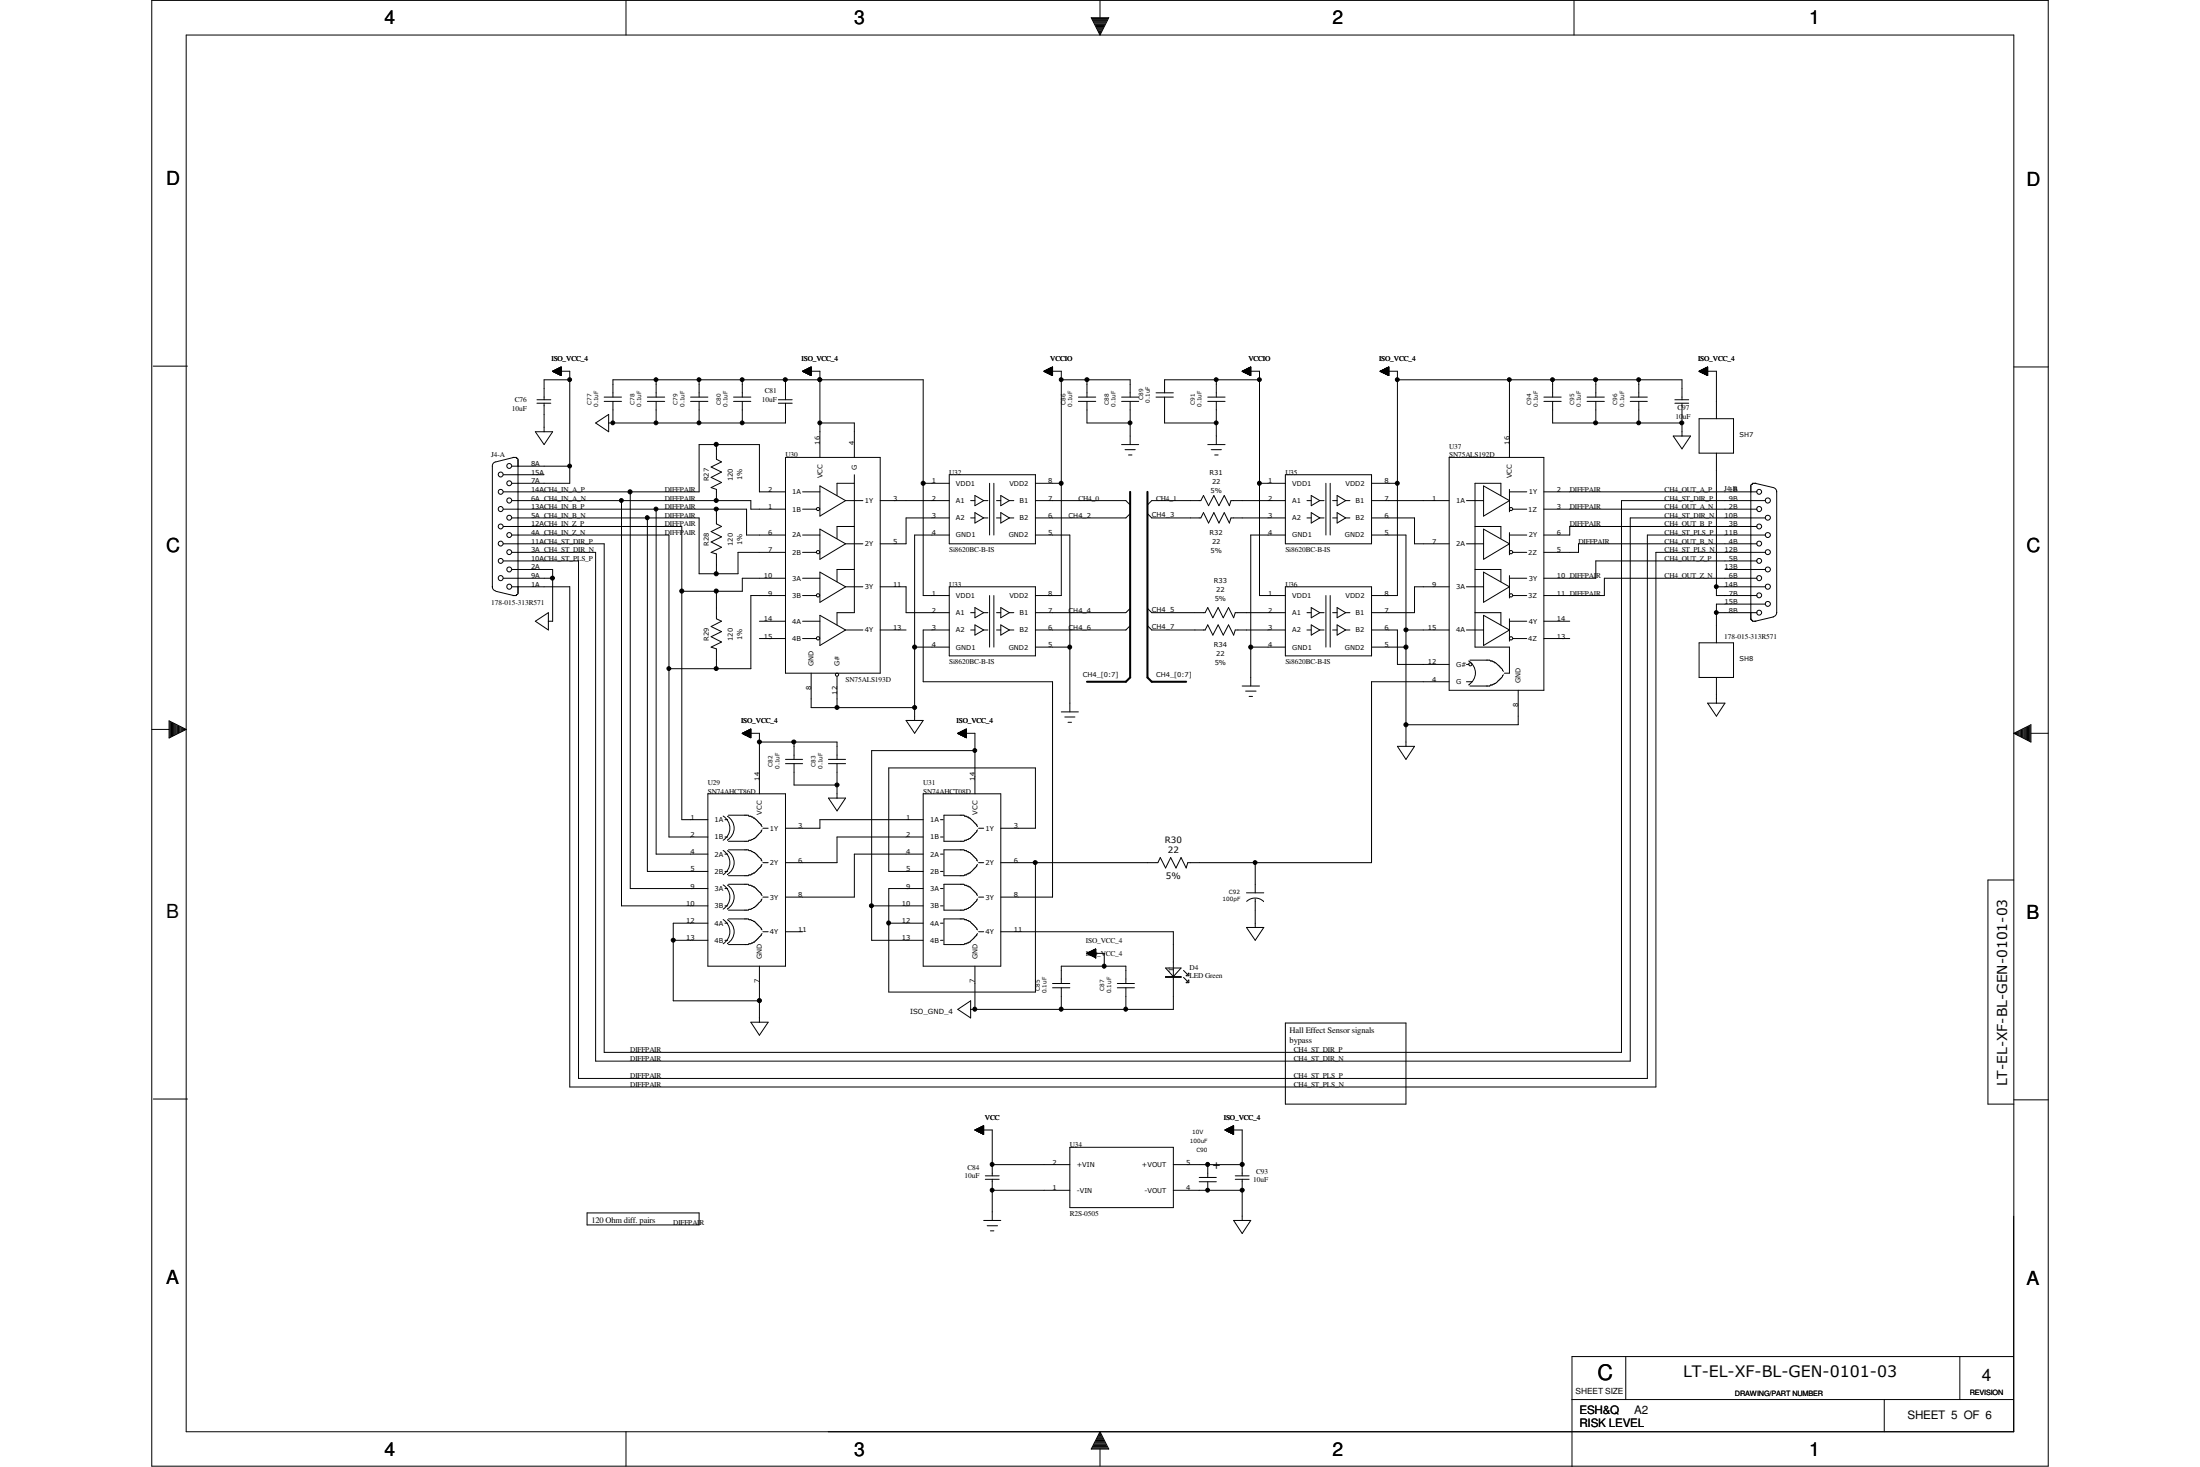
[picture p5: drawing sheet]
<svg xmlns="http://www.w3.org/2000/svg" width="457mm" height="305mm" viewBox="0 0 457 305" stroke-linecap="round" stroke-linejoin="round" font-family="sans-serif">
<g fill="none" stroke="#000" stroke-width=".21">
<path d="M31.5 .1h394.2v304.5h-394.2zM38.7 7.3h379.8v290.2h-379.8zM130.1 .1v7.2M226.8 3.7h3.6l-1.8 3.6zM227 3.9h3.2M227 4h3.1M227.2 4.2h2.8M227.2 4.4h2.7M227.4 4.6h2.4M227.4 4.7h2.3M227.5 5h2.2M227.6 5.1h2"/>
<path d="M227.7 5.3h1.8M227.8 5.5h1.6M227.9 5.7h1.4M228 5.8h1.2M228 6h1.2M228.1 6.2h.9M228.3 6.4h.6M228.3 6.6h.6M228.4 6.7h.4M228.5 6.9h.2M228.6 .1v3.6M228.6 6.9v.3"/>
<path d="M327.1 .1v7.2M31.8 76.1h7.1M114.9 77.1h3.5v23.3h-12M114.9 77.1l1.7 .9M114.9 77.1l1.7-.9v1.8M114.9 77.2h1.7M114.9 77.1v.1M114.9 77v.2M115 77h1.6M115 77v.3M115.1 77v.3h1.5M115.1 77h1.5"/>
<path d="M115.1 77v.3M115.2 77.3h1.4M115.2 76.9v.4M115.3 76.9h1.3M115.3 76.9l.1 .5h1.2M115.4 76.9h1.2M115.4 76.8v.7M115.5 77.5h1.1M115.6 77.6h1M115.6 76.8v.7M115.7 76.7v.9M115.7 76.7h.9"/>
<path d="M115.8 76.6v1h.8M116 76.5v1.2h.6M116.2 76.5v1.3M116.2 76.4v1.5h.4M116.3 76.4h.3M116.3 76.4v1.5M116.4 76.4v1.5h.2M116.4 76.4h.2M116.5 76.3v1.6M116.6 76.2v1.8M116.6 76.3v1.7M116.6 76.5h-.5v1.3h.5"/>
<path d="M116.6 76.8h-1.1v.7M116.6 76.6h-.7v1.1M116.6 76.5h-.6v1.3M118.4 78.9h-5.3v4.2M136.4 78.9v3.6M145.3 78.9v3.6M154.3 78.9v3.6M163.2 78.9v4.2M166.8 77.1h3.6v17.9M166.8 77.1l1.8-.9v1.8M166.8 77.1l1.8 .9M166.8 77.2h1.8"/>
<path d="M166.8 77.1v.1M167 77v.3M167 77.3h1.6M167.1 77h1.5M167.1 77v.3M167.2 76.9v.4h1.4M167.2 76.9h1.4M167.3 76.9v.5M167.3 77.4h1.3M167.4 76.8v.7h1.2M167.5 76.8h1.1M167.6 76.8v.7"/>
<path d="M167.6 76.7v.9h1M167.8 76.6v1h.8M167.8 76.6h.8M167.9 76.6v1.1M168 76.5v1.3M168.1 76.5v1.3M168.2 76.4v1.5h.4M168.2 76.4h.4M168.2 76.4v1.5M168.3 76.4v1.5h.3M168.4 76.4h.2M168.4 76.3v1.6"/>
<path d="M168.6 76.3v1.7M168.6 76.5h-.5v1.3h.5M168.6 76.5h-.7v1.2h.7M168.6 77h-1.7v.2M168.6 76.9h-1.3v.5M168.6 76.7h-.9v.9M170.4 78.9h.1M217 77.1h3.6v46.6h-5.4M217 77.1l1.7 .9M217 77.1l1.7-.9v1.8M217 77.2h1.7M217 77.1v.1"/>
<path d="M217.1 77v.3M217.2 77.3h1.5M217.2 77v.3M217.3 77h1.4M217.3 77v.3M217.3 76.9v.4h1.4M217.4 76.9h1.3M217.4 76.9v.5M217.5 77.4h1.2M217.6 77.5h1.1M217.6 76.8v.7M217.7 76.8h1"/>
<path d="M217.8 76.7v.9h.9M217.8 76.7h.9M217.8 76.7v.9M217.9 77.6h.8M218.1 76.5v1.2h.6M218.1 76.5h.6M218.1 76.5v1.3M218.3 76.5v1.3M218.4 76.4v1.5h.3M218.4 76.4h.3M218.4 76.4v1.5M218.5 76.4v1.5h.2"/>
<path d="M218.5 76.4h.2M218.6 76.3v1.6M218.7 76.3v1.7M218.7 76.5h-.5v1.3h.5M218.7 77h-1.6v.2M218.7 76.9h-1.2v.5M218.7 76.6h-.7v1.1M220.6 78.9h14.3v3.6M225.9 78.9v3.6M252.8 78.9v3.6M258.1 77.1h3.6v46.6h5.4M258.1 77.1l1.8-.9v1.8"/>
<path d="M258.1 77.1l1.8 .9M258.2 77.1v.1M258.2 77.2h1.7M258.4 77.3h1.5M258.4 77v.3M258.5 77v.3M258.5 76.9v.4h1.4M258.6 76.9h1.3M258.6 76.9v.5M258.7 76.9v.5h1.2M258.7 76.9h1.2M258.8 77.5h1.1"/>
<path d="M258.8 76.8v.7M258.9 76.8h1M258.9 76.8v.7M259 77.6h.9M259 76.7v.9M259.1 76.6v1h.8M259.2 76.6h.7M259.2 76.6v1.1M259.3 76.5v1.3M259.4 76.5v1.3h.5M259.5 76.5h.4M259.5 76.5v1.3"/>
<path d="M259.6 76.4v1.5M259.7 76.4v1.5h.2M259.8 76.4h.1M259.8 76.3v1.6M259.8 76.3l.1 1.7M259.9 76.3h.1M259.9 76.4h-.4v1.5h.4M259.9 76.5h-.6v1.2h.6M259.9 77h-1.6v.2M259.9 77h-1.5v.3M259.9 76.7h-.9v.9M261.7 78.9h-19.7v2.7"/>
<path d="M286.8 77.1h3.6v46.6h-5.4M286.8 77.1l1.8 .9M286.8 77.1l1.8-.9v1.8M286.9 77.1v.1M286.9 77.2h1.7M286.9 77v.2M287.1 77v.3h1.5M287.1 77h1.5M287.1 77v.3M287.2 77.3h1.4M287.3 77.4h1.3M287.3 76.9v.5"/>
<path d="M287.4 76.9v.5M287.4 76.9h1.2M287.4 76.8l.1 .7h1.1M287.5 76.8h1.1M287.6 76.8v.7M287.6 77.6h1M287.7 76.7v.9M287.8 76.6v1h.8M287.8 76.6h.8M287.9 76.6v1.1M288 76.5v1.3M288.1 76.5v1.3h.5"/>
<path d="M288.2 76.4v1.5h.4M288.2 76.4h.4M288.3 76.4v1.5M288.5 76.3v1.6M288.5 76.3v1.7h.1M288.5 76.3h.1M288.6 76.4h-.2v1.5h.2M288.6 76.5h-.6v1.2h.6M288.6 77h-1.6v.3M288.6 76.9h-1.4v.4M288.6 76.7h-.9v.9M288.6 76.5h-.5v1.3"/>
<path d="M290.4 78.9h59.1v4.2M313.7 78.9v16.1M322.7 78.9v3.6M331.6 78.9v3.6M340.6 78.9v3.6M353.1 77.1h3.6v9.9M353.1 77.1l1.8 .9M353.1 77.1l1.8-.9v1.8M353.1 77.1v.1M353.2 77.2h1.7M353.2 77v.2M353.3 77.3h1.6"/>
<path d="M353.4 77v.3M353.4 77h1.5M353.5 76.9v.4h1.4M353.5 76.9h1.4M353.6 76.9v.5M353.6 77.4h1.3M353.7 76.9v.5M353.7 76.9h1.2M353.7 76.8v.7h1.2M353.8 76.8h1.1M353.9 76.8v.7M353.9 76.7v.9h1"/>
<path d="M354.1 76.6v1h.8M354.1 76.6h.8M354.2 76.6v1.1M354.3 76.5v1.3M354.4 76.5v1.3h.5M354.5 76.4v1.5h.4M354.5 76.4h.4M354.6 76.4v1.5M354.7 76.4h.2M354.7 76.3v1.6h.2M354.8 76.3l.1 1.7M354.8 76.3h.1"/>
<path d="M354.9 76.5h-.7v1.2h.7M354.9 77h-1.6v.3M354.9 76.7h-.9v.9M354.9 76.5h-.5v1.3M418.5 76.2h7.2M104.6 98.6h8.5M106.4 96.9h12M106.6 95h.7v.2l.4 .2v28l-.4 .1v.2h-.7M106.8 95l-3.8 1a.83 .83 0 0 0-.7 .9v25a.83 .83 0 0 0 .7 .9M111.3 89.7h3.6l-1.8 2.7zM111.6 83.1h2.9M111.6 83.8h2.9"/>
<path d="M113.1 83.8v5.9M123.8 87.9l2.7-1.8v3.6zM125.6 83.4h3.6M125.6 82.5h3.6M127.4 87.9h.1M127.4 82.5v-3.6h64.5v44.8h5.4M127.4 83.4v4.5M134.5 83.4h3.6M134.5 82.5h3.6M136.4 83.4v4.5M143.5 83.4h3.6M143.5 82.5h3.6"/>
<path d="M145.3 83.4v4.5M148.9 92.4v3l1 .6-2.1 1 2.1 1.1-2.1 1.1 2.1 1-2.1 1.1 1.1 .4v2.3M152.4 83.4h3.6M152.4 82.5h3.6M154.3 83.4v4.5M161.8 83.1h2.8M161.8 83.8h2.8M163.2 95h19.7v44.9h-19.7zM163.2 83.8v4.1h-36.7M170.4 87.9h7.1v7.1M177.5 98.6v28.7h-3.6v2.5M197.3 98.6h17.9v14.4h-17.9z"/>
<path d="M224.1 83.4h3.6M224.1 82.5h3.6M225.9 83.4v4.5h9M233.1 83.4h3.5M233.1 82.5h3.5M233.1 92.4h3.5M233.8 93.4h2.1M234.5 94.5h.7M234.9 83.4v9M240.2 82.5h3.6M240.2 81.6h3.6M242 82.5v5.4h10.8"/>
<path d="M251 83.4h3.6M251 82.5h3.6M251 92.4h3.6M251.7 93.4h2.1M252.4 94.5h.8M252.8 83.4v9M267.1 98.6h17.9v14.4h-17.9zM301.2 95h19.6v48.4h-19.6zM320.8 83.4h3.6M320.8 82.5h3.6M322.7 83.4v4.5h26.8M329.8 83.4h3.6"/>
<path d="M329.8 82.5h3.6M331.6 83.4v4.5M338.8 83.4h3.5M338.8 82.5h3.5M340.6 83.4v4.5M347.7 90.6h3.6l-1.8 2.7zM348.1 83.1h2.8M348.1 83.8h2.8M349.5 83.8v6.8M353.1 87h7.2v7.1h-7.2zM356.7 94.1v29.6h8.4M104.6 102.2h40.7v-9.8h12.5v9.8h5.4"/>
<path d="M104.6 105.8h50.6v5.4h8M104.6 109.4h37.1v60.9h5.4M106.4 107.6h38.9v11.6h8.1v-4.4h9.8M106.4 118.3h8.5v10.8h-.9M106.4 111.2h32.6v62.7h8.1M106.4 104h49.6v1.8h7.2M129.2 104v84.2h17.9M131 102.2v82.4h16.1M134.5 107.6v73.5h12.6M136.4 105.8v71.7h10.7M148.9 104h.1M148.9 105.8v3l1 .6-2.1 1 2.1 1.1-2.1 1.1 2.1 1.1-2.1 1.1 1.1 .3v4.1"/>
<path d="M166.8 114.8h2.9M166.8 111.2h3.6M166.8 105.8h2.9M166.8 102.2h3.6M170.4 101l5.3 3-5.3 3.2zM170.4 109.9l5.3 3.1-5.3 3.2zM170.4 118.9l5.3 3-5.3 3.2zM175.7 113h3.6M175.7 104h3.6M177.5 118.3h-3.6v2.6M177.5 109.4h-3.6v2.5M177.5 100.4h-3.6v2.6"/>
<path d="M182.9 104h14.4M191.9 100.4h5.4M197.3 107.6h-9v5.4h-5.4M197.3 111.2h-7.2v38.5M201.7 107.6h.9M201.7 104h.9M202.6 103l1.8 1-1.8 1.1zM202.6 106.5l1.8 1.1-1.8 1.1zM204.4 107.6h.9M204.4 104h.9M205.7 100.4v10.8M206.5 100.4v10.8"/>
<path d="M207.1 107.6h.9M207.1 104h.9M208 103l1.8 1-1.8 1.1zM208 106.5l1.8 1.1-1.8 1.1zM209.8 107.6h.9M209.8 104h.9M215.2 111.2h7.1v36.7M215.2 104h18.8l.9 .9M215.2 100.4h5.4M234.9 106.7l-.9 .9h-18.8M238.5 106.7l.9 .9h10.2l.5-1.1 1.1 2.2 1.1-2.2 1 2.2 1.1-2.2 1.1 2.2 .3-1.1h11.3M261.7 100.4h5.4"/>
<path d="M267.1 111.2h-7.2v31.3M267.1 104h-11.3l-.3 1.1-1.1-2.1-1.1 2.1-1-2.1-1.1 2.1-1.1-2.1-.5 1h-10.2l-.9 .9M271.6 107.6h.9M271.6 104h.9M272.5 103l1.8 1-1.8 1.1zM272.5 106.5l1.8 1.1-1.8 1.1zM274.3 107.6h.9M274.3 104h.9M275.5 100.4v10.8M276.4 100.4v10.8M276.9 107.6h1M276.9 104h1"/>
<path d="M277.9 103l1.8 1-1.8 1.1zM277.9 106.5l1.8 1.1-1.8 1.1zM279.7 107.6h.8M279.7 104h.8M285 111.2h7.2v43.9M285 107.6h9v5.4h7.2M285 104h16.2M285 100.4h5.4M304.8 113h3.5M304.8 104h3.5M306.5 118.3h5.4v2.6M306.5 109.4h5.4v2.5"/>
<path d="M308.3 101l5.4 3-5.4 3.2zM308.3 109.9l5.4 3.1-5.4 3.2zM308.3 118.9l5.4 3-5.4 3.2zM311.9 103v-2.6h-5.4v34.1h7.2v5.4h-1.1M313.7 111.2h3.6M313.7 102.2h3.6M313.7 101.7v4.6M313.7 110.7v4.6M313.7 119.6v4.6M314.4 114.8h2.9M314.4 105.8h2.9M320.8 105.8h44.3"/>
<path d="M320.8 102.2h44.3M358.5 118.3h8.4M364.7 100.4l3.8 .9a.82 .82 0 0 1 .7 .9M364.9 100.4h-.7v.2l-.3 .2v27.9l.3 .2v.2h.7M365.1 116.5h-33.5v3.6h-10.8M365.1 113h-37.1v1.8h-7.2M365.1 109.4h-38.9v1.8h-5.4M366.9 114.8h-22.8v111h-225.7v-103.9h-12M366.9 111.2h-24.6v112.9h-222.1v-107.6h-15.6M366.9 107.6h-28.1v112.9h-215v-105.7h-17.4M366.9 104h-29.9v114.7h-211.4v-105.7h-21M369.2 102.2v25.1"/>
<path d="M103 122.9l3.8 .8M104.6 120.1h10.3M111.3 129.1l2.7-1.8v3.6zM148.9 122.9v5.7l1 .5-2.1 1.1 2.1 1-2.1 1.1 2.1 1.1-2.1 1.1 1.1 .3v4.1M157.8 129.1h5.4M157.8 132.7h5.4M163.2 120.1h-8.9v2.8h-12.6M163.2 123.7h-7.2v15.2h-17M166.8 120.1h3.6M166.8 123.7h2.9M166.8 129.1h3.6M166.8 132.7h2.9"/>
<path d="M168.6 139.9v7.1h21.5M170.4 127.8l5.3 3.1-5.3 3.2zM175.7 121.9h3.6M175.7 130.9h3.6M182.9 121.9h5.4v5.4h9M182.9 130.9h5.4M190.1 134.5h7.2M197.3 121.9h17.9v14.4h-17.9zM197.3 130.9h-5.4v10.7h26.8v44.8h-10.7M201.7 127.3h.9M201.7 130.9h.9M202.6 126.2l1.8 1.1-1.8 1.1z"/>
<path d="M202.6 129.8l1.8 1.1-1.8 1.1zM204.4 127.3h.9M204.4 130.9h.9M205.7 123.7v10.8M206.5 123.7v10.8M207.1 127.3h.9M207.1 130.9h.9M208 126.2l1.8 1.1-1.8 1.1zM208 129.8l1.8 1.1-1.8 1.1zM209.8 127.3h.9M209.8 130.9h.9M215.2 134.5h7.1"/>
<path d="M234.9 126.4l-.9 .9h-18.8M234.9 130l-.9 .9h-18.8M238.5 126.4l.9 .9h11l.6-1.1 1.1 2.2 1.1-2.2 1 2.2 1.1-2.2 1.1 2.2 .3-1.1h10.4M238.5 130l.9 .9h11l.6-1.1 1.1 2.2 1.1-2.2 1 2.2 1.1-2.2 1.1 2.2 .3-1.1h10.4M259.9 134.5h7.2M267.1 121.9h17.9v14.4h-17.9zM271.6 127.3h.9M271.6 130.9h.9M272.5 126.2l1.8 1.1-1.8 1.1zM272.5 129.8l1.8 1.1-1.8 1.1zM274.3 127.3h.9M274.3 130.9h.9"/>
<path d="M275.5 123.7v10.8M276.4 123.7v10.8M276.9 127.3h1M276.9 130.9h1M277.9 126.2l1.8 1.1-1.8 1.1zM277.9 129.8l1.8 1.1-1.8 1.1zM279.7 127.3h.8M279.7 130.9h.8M285 130.9h5.4v7.1h10.8M285 134.5h7.2M292.2 130.9h9M301.2 121.9h-7.2v5.4h-9"/>
<path d="M304.8 121.9h3.5M304.8 130.9h3.5M304.8 138h.5M305.2 137.3a2.89 2.89 0 0 1 0 5h.1M305.5 137.2h4.1l1.2 .5 1.5 1.4 .2 .4M306.5 127.3h5.4v2.5M308.3 127.8l5.4 3.1-5.4 3.2zM313.7 120.1h3.6M313.7 129.1h3.6M313.7 128.6v4.6M314.4 123.7h2.9M314.4 132.7h2.9"/>
<path d="M320.8 129.1h5.4M320.8 132.7h5.4M353.1 133.6h7.2v7.2h-7.2zM356.7 121.9h10.2M356.7 127.3h8.4M365.1 120.1h-31.7v3.6h-12.6M366.9 125.5h-10.2v8.1M369.2 127.3a1 1 0 0 1-.7 .9l-3.8 .9M31.5 151.6h3.6M35.1 149.8l3.6 1.8-3.6 1.7zM35.3 149.9v3.3M35.5 150.1v3"/>
<path d="M35.6 150.1v2.9M35.9 150.2v2.7M36 150.3v2.5M36.2 150.4v2.3M36.4 150.5v2.1M36.5 150.6v2M36.7 150.7v1.7M36.9 150.8v1.6M37.1 150.8v1.5M37.3 151v1.2M37.4 151v1.1M37.6 151.1v.9"/>
<path d="M37.8 151.2v.7M38 151.3v.5M38.1 151.4v.3M38.4 151.6h.3M38.4 151.5v.2M154.3 152.4h3.5v12.5M154.3 152.4h.1M154.3 152.4l1.7 .9M154.3 152.4l1.7-.9v1.8M154.3 152.3v.1h1.7M154.4 152.3h1.6M154.4 152.3v.2"/>
<path d="M154.5 152.5h1.5M154.6 152.2v.4h1.4M154.7 152.1v.5M154.8 152.1v.6h1.2M154.8 152.1h1.2M154.9 152.1v.6M154.9 152.7h1.1M154.9 152v.7M155 152h1M155 152v.8h1M155.2 151.9v1M155.2 151.9v1h.8"/>
<path d="M155.3 151.8v1.1M155.4 151.8v1.2h.6M155.4 151.8h.6M155.4 151.8v1.2M155.5 151.7v1.3h.5M155.5 151.7h.5M155.6 151.7v1.4M155.7 151.6v1.5M155.9 151.6v1.6M155.9 151.5v1.7h.1M156 151.5h.1M156 151.6h-.2v1.6h.2"/>
<path d="M156 151.7h-.3v1.4h.3M156 152.2h-1.5v.3M156 152.2h-1.3l-.1 .4M156 151.9h-.9v.9M157.8 154.2h16.1v3.6M163.2 158.7h3.6M163.2 157.8h3.6M165 154.2v3.6M165 158.7v4.4h8.9M172.2 158.7h3.5M172.2 157.8h3.5M173.9 140.5v6.5"/>
<path d="M173.9 158.7v7.1M188.3 149.7h3.6l-1.8 2.7zM199.1 152.4h3.5v12.5M199.1 152.4l1.7 .9M199.1 152.4l1.7-.9v1.8M199.1 152.4h1.7M199.1 152.3v.1M199.2 152.3h1.6M199.2 152.3v.2M199.3 152.5h1.5M199.3 152.2v.3M199.3 152.2h1.5"/>
<path d="M199.3 152.2v.4M199.4 152.6h1.4M199.5 152.1v.5M199.6 152.1v.6h1.2M199.6 152.1h1.2M199.6 152.1v.6M199.7 152.7h1.1M199.8 152v.8h1M199.9 151.9v.9M200 151.9v1h.8M200.1 151.8v1.1M200.2 151.8v1.2h.6"/>
<path d="M200.2 151.8h.6M200.2 151.8v1.2M200.4 151.7v1.4M200.4 151.7v1.4h.4M200.7 151.6v1.6M200.8 151.5v1.7M200.8 151.6h-.2v1.6h.2M200.8 151.7h-.5v1.3h.5M200.8 152.2h-1.3l-.1 .4M200.8 152h-1.1v.7M200.8 151.9h-.9v1M200.8 151.7h-.3v1.4"/>
<path d="M202.6 156h-21.5v39.4h10.8M220.6 147.9h3.5M221.3 149h2.1M222 150.1h.7M258.1 142.5h3.6M258.9 143.6h2.1M259.6 144.7h.7M290.4 155.1h3.6l-1.8 2.7zM301.2 141.6h-16.2v37.6h-38.2l-.3 1.1-1.1-2.1-1 2.1-1.1-2.1-1.1 2.1-1.1-2.1-.5 1h-32.6M304.8 141.6h1.2M312.5 140.2l-1.7 1.8-1 .3-.2 .2h-4.1M315.5 143.4v7.2h-23.3"/>
<path d="M354.9 146.1h3.6l-1.8 2.7zM356.7 140.8v5.3M418.5 152.4l3.6-1.8v3.6zM418.5 152.4h.3M418.8 152.3v.2M419.1 152.2v.4M419.2 152.1v.6M419.4 152v.7M419.6 151.9v1M419.8 151.8v1.1M419.9 151.8v1.2M420.1 151.7v1.4"/>
<path d="M420.3 151.6v1.6M420.5 151.5v1.8M420.7 151.4v2M420.8 151.3v2.2M421 151.2v2.4M421.2 151.1v2.5M421.3 151v2.8M421.6 151v2.8M421.7 150.9v3M421.9 150.8v3.2M422.1 152.4h3.6M147.1 164.9h16.1v35.8h-16.1z"/>
<path d="M150.3 169.5a2.97 2.97 0 0 1 0 5.1M150.3 176.7a2.97 2.97 0 0 1 0 5M150.7 170.3h.5M150.7 173.9h.5M150.7 177.5h.5M151.2 169.6a2.89 2.89 0 0 1 0 4.9v.1M151.2 176.7a2.89 2.89 0 0 1 0 5M151.4 169.4h4.1l.2 .2h.3l.8 .4 1.4 1.4 .2 .3M151.4 176.6h4.1l.8 .4a4.8 4.8 0 0 1 2.1 1.9M158.4 172.4l-.6 .7a2.67 2.67 0 0 1-2.1 1.5l-.2 .2h-4.1M158.4 179.6l-.6 .7a2.97 2.97 0 0 1-2.1 1.5l-.2 .1h-4.1M158.5 172.1h1.1"/>
<path d="M158.5 179.2h1.1M172.2 165.8h3.5l-1.8 2.7zM191.9 170.3h-21.5v1.8h-7.2M191.9 177.5h-14.4v8.9h-14.3M191.9 173.9h-18v5.3h-10.7M191.9 164.9h16.1v35.8h-16.1zM195.5 170.3h.5M195.5 173.9h.5M195.5 177.5h.5M203.2 171.7l-.2-.3-1.5-1.4-.7-.4h-.3l-.2-.2h-4.1v5.4h4.1l.2-.2 1-.4 1.5-1.4 .2-.4M203.2 178.9l-.2-.4a5.2 5.2 0 0 0-2-1.5l-.7-.4h-4.1v5.3h4.1l.2-.1h.3l1.3-.9 1.1-1.3M203.4 172.1h1"/>
<path d="M203.4 179.2h1M208 172.1h7.2v-12.5h-30.5v21.5h7.2M215.2 179.2v26.9h-30.5v-21.5h7.2M260.9 179.2v6.3M139.9 195.4h7.2M147.1 191.8h-7.2v16.1h17.9M150.3 183.9a2.97 2.97 0 0 1 0 5M150.3 191.1a2.97 2.97 0 0 1 0 5M150.7 181.1h.5M150.7 184.6h.5M150.7 188.2h.5M150.7 191.8h.5"/>
<path d="M150.7 195.4h.5M151.2 183.9a2.89 2.89 0 0 1 0 4.9v.1M151.2 191.1a2.89 2.89 0 0 1 0 4.9v.1M151.4 183.7h4.1l.2 .2h.3l.8 .4 1.2 1.2 .4 .6M151.4 190.9h4.1l.2 .2h.3l.8 .3 1.6 1.8M158.4 186.8l-.2 .4-1.1 1-1.1 .7h-.3l-.2 .2h-4.1M158.4 194l-.6 .6a2.67 2.67 0 0 1-2.1 1.5l-.2 .2h-4.1M158.5 186.4h1.1M158.5 193.6h1.1M163.2 193.6h3.6M181.1 188.2h10.8M184.7 191.8h7.2"/>
<path d="M195.5 181.1h.5M195.5 184.6h.5M195.5 188.2h.5M195.5 191.8h.5M195.5 195.4h.5M203.2 186.1l-1.7-1.8-1-.4-.2-.2h-4.1v5.4h4.1l.2-.2h.3l1.3-.9 .9-.8 .2-.4M203.2 193.2l-.4-.5a3.2 3.2 0 0 0-1.8-1.4l-.7-.4h-4.1v5.4h4.1l.2-.2h.3a3.2 3.2 0 0 0 1.8-1.5l.6-.6M203.4 186.4h1M203.4 193.6h1M208 193.6h35.8v16.1h-42.1M225.9 198.1h3.6v2.6M225.9 198.1l1.8 .9"/>
<path d="M226 198v.2M226.1 198.2h1.6M226.1 198v.2M226.1 198h1.6M226.1 197.9v.3M226.2 197.9v.3h1.5M226.3 197.9h1.4M226.3 197.8v.5M226.4 198.3h1.3M226.4 197.8h1.3M226.4 197.8v.5M226.5 198.4h1.2"/>
<path d="M226.5 197.7v.7M226.6 197.7h1.1M226.6 198.5h1.1M226.6 197.7v.7M226.7 197.7v.8M226.8 197.6v.9h.9M226.9 197.6v1M226.9 197.5v1.1h.8M227 197.5h.7M227 197.5v1.1M227.2 197.4v1.3M227.2 197.4v1.4h.5"/>
<path d="M227.4 197.3v1.5M227.4 197.3h.3M227.5 197.3v1.5M227.6 197.2v1.7M227.7 197.2v1.8M227.7 199h.1M227.7 197.2h.1M227.7 197.2l-1.8 .9M227.7 197.2h-.2v1.7h.2M227.7 197.4h-.6v1.3h.6M227.7 198l-1.7 .1M227.7 197.7h-1v.8"/>
<path d="M227.7 197.4h-.4v1.4M259 185.5h3.6M259 192.7h3.6l-1.7 2.7zM259.1 187.3a2.5 2.5 0 0 1 3.5 0M260.9 186.8v5.9M418.5 182.8h-5.4v46.6h5.4M156 212.4h3.6l-1.8 2.7zM157.8 200.7v11.7M199.1 209.7l2.6-1.8v3.6zM202.6 209.7h.1M202.6 200.7v9M218.7 205.2h3.6"/>
<path d="M218.7 204.3h3.6M220.6 204.3v-3.6h13.4v3.6M220.6 205.2v4.5M232.2 205.2h3.6M232.2 204.3h3.6M234 209.7h.1M234 205.2v4.5M242.2 201.1h3.2l-1.6 1.8zM242.2 202.9h3.2v.2h-3.2zM246 203.1l.7 .7M246 201.6l.7 .8M247.1 202.2v.5h-.6z"/>
<path d="M247.1 203.6v.6h-.6zM267.1 212.6h25.1v16.8h-25.1zM31.8 228.3h7.1M202.6 234.8h3.6v9.5M202.6 234.8l1.8 .9M202.6 234.8l1.8-.9v1.8M202.6 234.7v.1M202.7 234.9h1.7M202.7 234.7v.2M202.8 234.7h1.6M202.8 234.7v.2M202.9 234.6v.4"/>
<path d="M203 235h1.4M203.1 235.1h1.3M203.1 234.5v.5M203.2 234.5v.6M203.2 234.5h1.2M203.3 234.4v.8h1.1M203.4 235.2h1M203.5 234.4v.8M203.5 234.4h.9M203.6 234.3v1h.8M203.6 234.3h.8M203.7 234.3v1"/>
<path d="M203.8 234.2v1.2M203.9 234.1v1.3h.5M203.9 234.1h.5M203.9 234.1v1.4M204.1 234v1.5M204.3 234v1.6M204.3 233.9v1.8h.1M204.3 233.9h.1M204.4 233.9v1.8M204.4 234h-.2v1.6h.2M204.4 234.1h-.4v1.4h.4M204.4 234.2h-.6v1.2h.6"/>
<path d="M204.4 234.7h-1.5v.2M204.4 234.6h-1.4v.4M204.4 234.4h-1v.8M222.3 238.4h21.5v12.5h-21.5zM254.6 234.8h3.5v9.5M254.6 234.8l1.8 .9M254.6 234.8l1.8-.9v1.8M254.6 234.7v.1M254.7 234.7v.2h1.7M254.7 234.7h1.7M254.8 234.7v.2M254.9 234.6v.4"/>
<path d="M254.9 235h1.5M255.1 235.1h1.3M255.1 234.5v.5M255.1 234.5v.6M255.1 234.5h1.3M255.2 234.5v.6M255.3 234.4l-.1 .8h1.2M255.4 235.2h1M255.4 234.4v.8M255.4 234.4h1M255.5 234.3v.9M255.6 234.3v1"/>
<path d="M255.7 234.2v1.2h.7M255.8 234.1v1.3h.6M255.9 234.1h.5M255.9 234.1v1.4M256.1 234v1.5M256.2 234v1.6M256.2 233.9v1.8h.2M256.3 233.9h.1M256.3 233.9v1.8M256.4 234h-.3v1.6h.3M256.4 234.1h-.4v1.4h.4M256.4 234.3h-.8v1h.8"/>
<path d="M256.4 234.7h-1.6v.2M256.4 234.6h-1.4v.4M256.4 234.4h-1.1v.8M256.4 234.2h-.7v1.2M418.5 228.5h7.2M122 252h23.3v2.5h-23.3zM204.4 253.6h3.6M204.8 244.3h2.8M204.8 245h2.8M205.1 254.7h2.2M205.8 255.7h.7M206.2 247.3h.1"/>
<path d="M206.2 242h.1M206.2 247.3h16.1M206.2 242h16.1M206.2 245v8.6M243.8 247.3h14.3M243.8 242h14.3M249.2 245.5h3.6M249.2 244.6h3.6M251 242h.1M251 247.3h.1M251 242v2.6M251 245.5v1.8"/>
<path d="M256.4 253.6h3.5l-1.8 2.7zM256.7 244.3h2.9M256.7 245h2.9M258.1 242h.1M258.1 247.3h.1M258.1 245v8.6M418.5 252.7v44.8M130.1 297.5v7.1M227.5 299.8h2.2M227.6 299.6h2M227.7 299.5h1.8M227.8 299.3h1.6"/>
<path d="M227.9 299.1h1.4M228 298.9h1.2M228 298.7h1.2M228.1 298.6h.9M228.3 298.4h.6M228.3 298.2h.6M228.4 298h.4M228.5 297.9h.2M228.6 297.6v.3M228.6 297.5l1.8 3.6h-3.6zM326.7 297.6v7.1M326.7 290.8h91.8"/>
<path d="M337.9 281.9v8.9M391.6 290.8v6.7M407.3 281.9v8.9M418.5 281.9h-91.8v15.6M227 300.9h3.2M227 300.7h3.1M227.2 300.5h2.8M227.2 300.4h2.7M227.4 300.2h2.4M227.4 300h2.3M228.6 301.1v3.5"/>
<circle cx="118.4" cy="78.9" r=".4"/>
<circle cx="136.3" cy="78.9" r=".4"/>
<circle cx="145.3" cy="78.9" r=".4"/>
<circle cx="154.2" cy="78.9" r=".4"/>
<circle cx="163.2" cy="78.9" r=".42"/>
<circle cx="170.4" cy="78.9" r=".4"/>
<circle cx="220.5" cy="78.9" r=".4"/>
<circle cx="225.9" cy="78.9" r=".42"/>
<circle cx="252.7" cy="78.9" r=".4"/>
<circle cx="261.7" cy="78.9" r=".4"/>
<circle cx="290.4" cy="78.9" r=".4"/>
<circle cx="313.7" cy="78.9" r=".4"/>
<circle cx="322.6" cy="78.9" r=".4"/>
<circle cx="331.6" cy="78.9" r=".42"/>
<circle cx="340.5" cy="78.9" r=".4"/>
<circle cx="104.1" cy="98.6" r=".51"/>
<circle cx="105.8" cy="96.8" r=".51"/>
<circle cx="118.4" cy="96.8" r=".4"/>
<circle cx="127.4" cy="87.9" r=".4"/>
<circle cx="136.3" cy="87.9" r=".4"/>
<circle cx="145.3" cy="87.9" r=".4"/>
<circle cx="148.8" cy="92.3" r=".43"/>
<circle cx="154.2" cy="87.9" r=".4"/>
<circle cx="170.4" cy="87.9" r=".4"/>
<circle cx="234.8" cy="87.9" r=".4"/>
<circle cx="252.7" cy="87.9" r=".4"/>
<circle cx="331.6" cy="87.9" r=".42"/>
<circle cx="340.5" cy="87.9" r=".4"/>
<circle cx="349.5" cy="87.9" r=".42"/>
<circle cx="104" cy="105.8" r=".52"/>
<circle cx="104.1" cy="116.5" r=".51"/>
<circle cx="104.1" cy="102.2" r=".51"/>
<circle cx="104.1" cy="109.4" r=".51"/>
<circle cx="104.1" cy="112.9" r=".51"/>
<circle cx="105.8" cy="104" r=".52"/>
<circle cx="105.8" cy="107.6" r=".51"/>
<circle cx="105.8" cy="114.7" r=".51"/>
<circle cx="105.8" cy="111.2" r=".51"/>
<circle cx="105.8" cy="118.3" r=".51"/>
<circle cx="105.8" cy="100.4" r=".51"/>
<circle cx="129.1" cy="104" r=".4"/>
<circle cx="130.9" cy="102.2" r=".43"/>
<circle cx="134.5" cy="107.6" r=".42"/>
<circle cx="136.3" cy="105.8" r=".4"/>
<circle cx="148.8" cy="119.2" r=".43"/>
<circle cx="148.9" cy="105.8" r=".42"/>
<circle cx="148.9" cy="104" r=".42"/>
<circle cx="170" cy="114.7" r=".34"/>
<circle cx="170" cy="105.8" r=".33"/>
<circle cx="191.9" cy="100.4" r=".43"/>
<circle cx="220.5" cy="100.4" r=".42"/>
<circle cx="261.7" cy="100.4" r=".42"/>
<circle cx="290.4" cy="100.4" r=".42"/>
<circle cx="314" cy="114.7" r=".34"/>
<circle cx="314" cy="105.8" r=".33"/>
<circle cx="365.6" cy="105.8" r=".52"/>
<circle cx="365.6" cy="116.5" r=".51"/>
<circle cx="365.6" cy="102.2" r=".51"/>
<circle cx="365.6" cy="112.9" r=".51"/>
<circle cx="365.6" cy="109.4" r=".51"/>
<circle cx="367.4" cy="104" r=".54"/>
<circle cx="367.4" cy="107.6" r=".52"/>
<circle cx="367.4" cy="118.3" r=".52"/>
<circle cx="367.4" cy="114.7" r=".52"/>
<circle cx="367.4" cy="111.2" r=".52"/>
<circle cx="104" cy="120.1" r=".52"/>
<circle cx="105.8" cy="121.9" r=".52"/>
<circle cx="114.8" cy="120.1" r=".42"/>
<circle cx="139" cy="138.9" r=".4"/>
<circle cx="141.7" cy="122.8" r=".43"/>
<circle cx="148.8" cy="122.8" r=".43"/>
<circle cx="148.9" cy="138.9" r=".42"/>
<circle cx="170" cy="123.7" r=".34"/>
<circle cx="170" cy="132.6" r=".34"/>
<circle cx="190.1" cy="134.4" r=".43"/>
<circle cx="222.3" cy="134.4" r=".42"/>
<circle cx="259.9" cy="134.4" r=".43"/>
<circle cx="292.2" cy="134.4" r=".43"/>
<circle cx="292.2" cy="130.9" r=".42"/>
<circle cx="305.6" cy="138" r=".33"/>
<circle cx="314" cy="132.6" r=".34"/>
<circle cx="314" cy="123.7" r=".34"/>
<circle cx="356.7" cy="121.9" r=".4"/>
<circle cx="356.7" cy="127.3" r=".4"/>
<circle cx="365.6" cy="120.1" r=".52"/>
<circle cx="365.6" cy="123.7" r=".51"/>
<circle cx="365.6" cy="127.3" r=".51"/>
<circle cx="367.4" cy="121.9" r=".54"/>
<circle cx="367.4" cy="125.5" r=".52"/>
<circle cx="157.8" cy="154.2" r=".42"/>
<circle cx="165" cy="154.2" r=".42"/>
<circle cx="174" cy="140.2" r=".33"/>
<circle cx="174" cy="147" r=".42"/>
<circle cx="190.1" cy="147" r=".42"/>
<circle cx="202.6" cy="155.9" r=".4"/>
<circle cx="292.2" cy="150.6" r=".43"/>
<circle cx="174" cy="163.1" r=".42"/>
<circle cx="215.1" cy="179.2" r=".42"/>
<circle cx="260.8" cy="179.2" r=".4"/>
<circle cx="139.9" cy="195.3" r=".42"/>
<circle cx="181.1" cy="188.2" r=".42"/>
<circle cx="184.7" cy="191.8" r=".42"/>
<circle cx="157.8" cy="207.9" r=".43"/>
<circle cx="202.6" cy="209.7" r=".42"/>
<circle cx="220.5" cy="209.7" r=".42"/>
<circle cx="229.5" cy="200.7" r=".42"/>
<circle cx="233.9" cy="209.7" r=".42"/>
<circle cx="206.2" cy="241.9" r=".42"/>
<circle cx="206.2" cy="247.3" r=".4"/>
<circle cx="251" cy="241.9" r=".42"/>
<circle cx="251" cy="247.3" r=".4"/>
<circle cx="258.1" cy="241.9" r=".43"/>
<circle cx="258.2" cy="247.3" r=".42"/>
</g>
<g fill="#000">
<circle cx="118.4" cy="78.9" r=".4"/>
<circle cx="136.3" cy="78.9" r=".4"/>
<circle cx="145.3" cy="78.9" r=".4"/>
<circle cx="154.2" cy="78.9" r=".4"/>
<circle cx="163.2" cy="78.9" r=".42"/>
<circle cx="170.4" cy="78.9" r=".4"/>
<circle cx="220.5" cy="78.9" r=".4"/>
<circle cx="225.9" cy="78.9" r=".42"/>
<circle cx="252.7" cy="78.9" r=".4"/>
<circle cx="261.7" cy="78.9" r=".4"/>
<circle cx="290.4" cy="78.9" r=".4"/>
<circle cx="313.7" cy="78.9" r=".4"/>
<circle cx="322.6" cy="78.9" r=".4"/>
<circle cx="331.6" cy="78.9" r=".42"/>
<circle cx="340.5" cy="78.9" r=".4"/>
<circle cx="118.4" cy="96.8" r=".4"/>
<circle cx="127.4" cy="87.9" r=".4"/>
<circle cx="136.3" cy="87.9" r=".4"/>
<circle cx="145.3" cy="87.9" r=".4"/>
<circle cx="148.8" cy="92.3" r=".43"/>
<circle cx="154.2" cy="87.9" r=".4"/>
<circle cx="170.4" cy="87.9" r=".4"/>
<circle cx="234.8" cy="87.9" r=".4"/>
<circle cx="252.7" cy="87.9" r=".4"/>
<circle cx="331.6" cy="87.9" r=".42"/>
<circle cx="340.5" cy="87.9" r=".4"/>
<circle cx="349.5" cy="87.9" r=".42"/>
<circle cx="129.1" cy="104" r=".4"/>
<circle cx="130.9" cy="102.2" r=".43"/>
<circle cx="134.5" cy="107.6" r=".42"/>
<circle cx="136.3" cy="105.8" r=".4"/>
<circle cx="148.8" cy="119.2" r=".43"/>
<circle cx="148.9" cy="105.8" r=".42"/>
<circle cx="148.9" cy="104" r=".42"/>
<circle cx="191.9" cy="100.4" r=".43"/>
<circle cx="220.5" cy="100.4" r=".42"/>
<circle cx="261.7" cy="100.4" r=".42"/>
<circle cx="290.4" cy="100.4" r=".42"/>
<circle cx="114.8" cy="120.1" r=".42"/>
<circle cx="139" cy="138.9" r=".4"/>
<circle cx="141.7" cy="122.8" r=".43"/>
<circle cx="148.8" cy="122.8" r=".43"/>
<circle cx="148.9" cy="138.9" r=".42"/>
<circle cx="190.1" cy="134.4" r=".43"/>
<circle cx="222.3" cy="134.4" r=".42"/>
<circle cx="259.9" cy="134.4" r=".43"/>
<circle cx="292.2" cy="134.4" r=".43"/>
<circle cx="292.2" cy="130.9" r=".42"/>
<circle cx="356.7" cy="121.9" r=".4"/>
<circle cx="356.7" cy="127.3" r=".4"/>
<circle cx="157.8" cy="154.2" r=".42"/>
<circle cx="165" cy="154.2" r=".42"/>
<circle cx="174" cy="147" r=".42"/>
<circle cx="190.1" cy="147" r=".42"/>
<circle cx="202.6" cy="155.9" r=".4"/>
<circle cx="292.2" cy="150.6" r=".43"/>
<circle cx="174" cy="163.1" r=".42"/>
<circle cx="215.1" cy="179.2" r=".42"/>
<circle cx="260.8" cy="179.2" r=".4"/>
<circle cx="139.9" cy="195.3" r=".42"/>
<circle cx="181.1" cy="188.2" r=".42"/>
<circle cx="184.7" cy="191.8" r=".42"/>
<circle cx="157.8" cy="207.9" r=".43"/>
<circle cx="202.6" cy="209.7" r=".42"/>
<circle cx="220.5" cy="209.7" r=".42"/>
<circle cx="229.5" cy="200.7" r=".42"/>
<circle cx="233.9" cy="209.7" r=".42"/>
<circle cx="206.2" cy="241.9" r=".42"/>
<circle cx="206.2" cy="247.3" r=".4"/>
<circle cx="251" cy="241.9" r=".42"/>
<circle cx="251" cy="247.3" r=".4"/>
<circle cx="258.1" cy="241.9" r=".43"/>
<circle cx="258.2" cy="247.3" r=".42"/>
</g>
<path d="M234.9 102.2v38.6l-.9 .8h-8.1M238.5 102.2v38.6l.9 .8h7.1" fill="none" stroke="#000" stroke-width=".42"/>
<text font-size="4.5" x="332" y="286.7">C</text>
<g font-size="4">
<text x="79.9" y="5">4</text>
<text x="177.5" y="5">3</text>
<text x="276.9" y="5">2</text>
<text x="376" y="5">1</text>
<text x="34.5" y="38.4">D</text>
<text x="421.2" y="38.7">D</text>
<text x="34.5" y="114.6">C</text>
<text x="421.2" y="114.8">C</text>
<text x="34.5" y="190.7">B</text>
<text x="421.2" y="190.9">B</text>
<text x="34.5" y="266.9">A</text>
<text x="421.2" y="267">A</text>
<text x="79.9" y="302.4">4</text>
<text x="177.5" y="302.4">3</text>
<text x="276.9" y="302.4">2</text>
<text x="376" y="302.4">1</text>
</g>
<text font-size="3.6" x="411.9" y="286.9">4</text>
<text font-size="3.3" x="349.8" y="286.1">LT-EL-XF-BL-GEN-0101-03</text>
<text font-size="2.9" x="417.2" y="225.7" transform="rotate(-90 417.2 225.7)">LT-EL-XF-BL-GEN-0101-03</text>
<g font-size="2.4">
<text x="328.3" y="293.7">ESH&amp;Q</text>
<text x="339.6" y="293.7">A2</text>
<text x="328.3" y="296.6">RISK LEVEL</text>
<text x="396.4" y="294.9">SHEET 5 OF 6</text>
</g>
<text font-size="2.2" x="251.9" y="242.8">+</text>
<g font-size="1.8">
<text x="242.1" y="175.1">R30</text>
<text x="242.7" y="177.2">22</text>
<text x="242.3" y="182.6">5%</text>
<text x="268" y="214.6">Hall Effect Sensor signals</text>
<text x="268" y="216.6">bypass</text>
<text x="122.9" y="254.1">120 Ohm diff. pairs</text>
</g>
<text font-size="1.7" x="327.4" y="289.7">SHEET SIZE</text>
<g font-size="1.5">
<text x="114.6" y="75">ISO_VCC_4</text>
<text x="166.6" y="75">ISO_VCC_4</text>
<text x="218.3" y="75">VCCIO</text>
<text x="259.5" y="75">VCCIO</text>
<text x="286.6" y="75">ISO_VCC_4</text>
<text x="352.9" y="75">ISO_VCC_4</text>
<text x="107" y="83.5">C76</text>
<text x="158.3" y="83.5">10uF</text>
<text x="158.9" y="81.7">C81</text>
<text x="106.4" y="85.3">10uF</text>
<text x="348.2" y="87.1">10uF</text>
<text x="348.6" y="85.1">C97</text>
<text x="102.1" y="94.9">J4-A</text>
<text x="163.2" y="95">U30</text>
<text x="301.2" y="93.3">U37</text>
<text x="301.2" y="95">SN75ALS192D</text>
<text x="197.3" y="98.6">U32</text>
<text x="267.1" y="98.6">U35</text>
<text x="138.1" y="107.6">DIFFPAIR</text>
<text x="138.1" y="105.8">DIFFPAIR</text>
<text x="138.1" y="104">DIFFPAIR</text>
<text x="138.1" y="102.2">DIFFPAIR</text>
<text x="224.1" y="104">CH4_0</text>
<text x="240.2" y="104">CH4_1</text>
<text x="326.2" y="102.2">DIFFPAIR</text>
<text x="326.2" y="105.8">DIFFPAIR</text>
<text x="345.9" y="104">CH4_ST_DIR_P</text>
<text x="345.9" y="107.6">CH4_ST_DIR_N</text>
<text x="345.9" y="102.2">CH4_OUT_A_P</text>
<text x="345.9" y="105.8">CH4_OUT_A_N</text>
<text x="358.3" y="102">J4-B</text>
<text x="138.1" y="111.2">DIFFPAIR</text>
<text x="138.1" y="109.4">DIFFPAIR</text>
<text x="326.2" y="109.4">DIFFPAIR</text>
<text x="328" y="113">DIFFPAIR</text>
<text x="345.9" y="111.2">CH4_ST_PLS_P</text>
<text x="345.9" y="109.4">CH4_OUT_B_P</text>
<text x="345.9" y="113">CH4_OUT_B_N</text>
<text x="197.3" y="114.8">Si8620BC-B-IS</text>
<text x="267.1" y="114.8">Si8620BC-B-IS</text>
<text x="345.9" y="114.8">CH4_ST_PLS_N</text>
<text x="345.9" y="116.5">CH4_OUT_Z_P</text>
<text x="102.1" y="125.7">178-015-313R571</text>
<text x="197.3" y="121.9">U33</text>
<text x="267.1" y="121.9">U36</text>
<text x="345.9" y="120.1">CH4_OUT_Z_N</text>
<text x="358.3" y="132.8">178-015-313R571</text>
<text x="175.7" y="141.6">SN75ALS193D</text>
<text x="197.3" y="138">Si8620BC-B-IS</text>
<text x="267.1" y="138">Si8620BC-B-IS</text>
<text x="154" y="150.2">ISO_VCC_4</text>
<text x="198.8" y="150.2">ISO_VCC_4</text>
<text x="147.1" y="163.1">U29</text>
<text x="147.1" y="164.9">SN74AHCT86D</text>
<text x="191.9" y="163.1">U31</text>
<text x="191.9" y="164.9">SN74AHCT08D</text>
<text x="225.7" y="195.9">ISO_VCC_4</text>
<text x="225.7" y="198.6">ISO_VCC_4</text>
<text x="244" y="202.1" transform="rotate(-90 244 202.1)">T</text>
<text x="247.2" y="201.5">D4</text>
<text x="247.2" y="203.2">LED Green</text>
<text x="189.1" y="210.6">ISO_GND_4</text>
<text x="131" y="218.7">DIFFPAIR</text>
<text x="131" y="220.5">DIFFPAIR</text>
<text x="268.9" y="218.7">CH4_ST_DIR_P</text>
<text x="268.9" y="220.5">CH4_ST_DIR_N</text>
<text x="131" y="224.1">DIFFPAIR</text>
<text x="131" y="225.8">DIFFPAIR</text>
<text x="268.9" y="224.1">CH4_ST_PLS_P</text>
<text x="268.9" y="225.8">CH4_ST_PLS_N</text>
<text x="204.7" y="232.6">VCC</text>
<text x="254.3" y="232.6">ISO_VCC_4</text>
<text x="222.3" y="238.4">U34</text>
<text x="200.4" y="244.8">10uF</text>
<text x="201" y="243">C84</text>
<text x="260.4" y="245.7">10uF</text>
<text x="261" y="243.9">C93</text>
<text x="139.9" y="254.5">DIFFPAIR</text>
<text x="222.3" y="252.7">R2S-0505</text>
<text x="360.6" y="290">DRAWING/PART NUMBER</text>
<text x="409.4" y="289.9">REVISION</text>
</g>
<g font-size="1.4">
<text x="170.4" y="92.4" transform="rotate(-90 170.4 92.4)">16</text>
<text x="177.5" y="92.4" transform="rotate(-90 177.5 92.4)">4</text>
<text x="313.7" y="92.4" transform="rotate(-90 313.7 92.4)">16</text>
<text x="361.5" y="90.8">SH7</text>
<text x="110.4" y="100.4">7A</text>
<text x="110.4" y="96.9">8A</text>
<text x="110.4" y="98.6">15A</text>
<text x="147.3" y="100" transform="rotate(-90 147.3 100)">R27</text>
<text x="152.3" y="100" transform="rotate(-90 152.3 100)">120</text>
<text x="154.3" y="99.8" transform="rotate(-90 154.3 99.8)">1%</text>
<text x="170.9" y="99.4" transform="rotate(-90 170.9 99.4)">VCC</text>
<text x="178.1" y="97.6" transform="rotate(-90 178.1 97.6)">G</text>
<text x="193.7" y="100.4">1</text>
<text x="198.7" y="100.9">VDD1</text>
<text x="209.8" y="100.9">VDD2</text>
<text x="217.8" y="100.4">8</text>
<text x="251.4" y="98.6">R31</text>
<text x="251.9" y="100.6">22</text>
<text x="263.6" y="100.4">1</text>
<text x="268.6" y="100.9">VDD1</text>
<text x="279.6" y="100.9">VDD2</text>
<text x="287.7" y="100.4">8</text>
<text x="314.2" y="99.4" transform="rotate(-90 314.2 99.4)">VCC</text>
<text x="110.4" y="107.6">5A CH4_IN_B_N</text>
<text x="110.4" y="104">6A CH4_IN_A_N</text>
<text x="110.4" y="105.8">13ACH4_IN_B_P</text>
<text x="110.4" y="102.2">14ACH4_IN_A_P</text>
<text x="159.6" y="105.8">1</text>
<text x="159.6" y="102.2">2</text>
<text x="164.6" y="106.3">1B</text>
<text x="164.6" y="102.7">1A</text>
<text x="179.7" y="104.5">1Y</text>
<text x="185.6" y="104">3</text>
<text x="193.7" y="104">2</text>
<text x="193.7" y="107.6">3</text>
<text x="198.7" y="104.5">A1</text>
<text x="211.9" y="104.5">B1</text>
<text x="217.8" y="107.6">6</text>
<text x="217.8" y="104">7</text>
<text x="222.1" y="107.6">CH4_2</text>
<text x="239.4" y="107.4">CH4_3</text>
<text x="251.5" y="102.4">5%</text>
<text x="263.6" y="104">2</text>
<text x="263.6" y="107.6">3</text>
<text x="268.6" y="104.5">A1</text>
<text x="281.7" y="104.5">B1</text>
<text x="287.7" y="107.6">6</text>
<text x="287.7" y="104">7</text>
<text x="297.6" y="104">1</text>
<text x="302.6" y="104.5">1A</text>
<text x="317.6" y="106.3">1Z</text>
<text x="317.7" y="102.7">1Y</text>
<text x="323.6" y="102.2">2</text>
<text x="323.6" y="105.8">3</text>
<text x="358.4" y="107.6">10B</text>
<text x="359.3" y="102.2">1B</text>
<text x="359.3" y="105.8">2B</text>
<text x="359.3" y="104">9B</text>
<text x="110.4" y="111.2">4A CH4_IN_Z_N</text>
<text x="110.4" y="113">11ACH4_ST_DIR_P</text>
<text x="110.4" y="109.4">12ACH4_IN_Z_P</text>
<text x="147.3" y="113.5" transform="rotate(-90 147.3 113.5)">R28</text>
<text x="152.3" y="113.4" transform="rotate(-90 152.3 113.4)">120</text>
<text x="154.3" y="113.2" transform="rotate(-90 154.3 113.2)">1%</text>
<text x="159.6" y="111.2">6</text>
<text x="164.6" y="111.7">2A</text>
<text x="179.7" y="113.5">2Y</text>
<text x="185.6" y="113">5</text>
<text x="193.7" y="111.2">4</text>
<text x="198.7" y="108.1">A2</text>
<text x="198.7" y="111.7">GND1</text>
<text x="209.6" y="111.7">GND2</text>
<text x="211.9" y="108.1">B2</text>
<text x="217.8" y="111.2">5</text>
<text x="251.4" y="111.2">R32</text>
<text x="251.9" y="113.1">22</text>
<text x="263.6" y="111.2">4</text>
<text x="268.6" y="108.1">A2</text>
<text x="268.6" y="111.7">GND1</text>
<text x="279.5" y="111.7">GND2</text>
<text x="281.7" y="108.1">B2</text>
<text x="287.7" y="111.2">5</text>
<text x="297.6" y="113">7</text>
<text x="302.6" y="113.5">2A</text>
<text x="317.7" y="111.7">2Y</text>
<text x="323.6" y="111.2">6</text>
<text x="358.4" y="111.2">11B</text>
<text x="359.3" y="109.4">3B</text>
<text x="359.3" y="113">4B</text>
<text x="110.4" y="118.3">2A</text>
<text x="110.4" y="114.8">3A CH4_ST_DIR_N</text>
<text x="110.4" y="116.5">10ACH4_ST_PLS_P</text>
<text x="159.6" y="114.8">7</text>
<text x="164.6" y="115.3">2B</text>
<text x="251.5" y="114.9">5%</text>
<text x="317.6" y="115.3">2Z</text>
<text x="323.6" y="114.8">5</text>
<text x="358.4" y="114.8">12B</text>
<text x="358.4" y="118.3">13B</text>
<text x="359.3" y="116.5">5B</text>
<text x="110.4" y="121.9">1A</text>
<text x="110.4" y="120.1">9A</text>
<text x="158.7" y="120.1">10</text>
<text x="159.6" y="123.7">9</text>
<text x="164.6" y="124.2">3B</text>
<text x="164.6" y="120.6">3A</text>
<text x="179.7" y="122.4">3Y</text>
<text x="185.6" y="121.9">11</text>
<text x="193.7" y="123.7">1</text>
<text x="198.7" y="124.2">VDD1</text>
<text x="209.8" y="124.2">VDD2</text>
<text x="217.8" y="123.7">8</text>
<text x="252.3" y="121">R33</text>
<text x="252.4" y="124.8">5%</text>
<text x="252.8" y="123">22</text>
<text x="263.6" y="123.7">1</text>
<text x="268.6" y="124.2">VDD1</text>
<text x="279.6" y="124.2">VDD2</text>
<text x="287.7" y="123.7">8</text>
<text x="297.6" y="121.9">9</text>
<text x="302.6" y="122.4">3A</text>
<text x="317.6" y="124.2">3Z</text>
<text x="317.7" y="120.6">3Y</text>
<text x="323.6" y="120.1">10 DIFFPAIR</text>
<text x="323.6" y="123.7">11 DIFFPAIR</text>
<text x="358.4" y="121.9">14B</text>
<text x="358.4" y="125.5">15B</text>
<text x="359.3" y="120.1">6B</text>
<text x="359.3" y="123.7">7B</text>
<text x="158.8" y="129.1">14</text>
<text x="164.6" y="129.6">4A</text>
<text x="179.7" y="131.4">4Y</text>
<text x="185.6" y="130.9">13</text>
<text x="193.7" y="127.3">2</text>
<text x="193.7" y="130.9">3</text>
<text x="198.7" y="127.8">A1</text>
<text x="198.7" y="131.4">A2</text>
<text x="211.9" y="131.4">B2</text>
<text x="211.9" y="127.8">B1</text>
<text x="217.8" y="130.9">6</text>
<text x="217.8" y="127.3">7</text>
<text x="222.1" y="127.3">CH4_4</text>
<text x="222.1" y="130.9">CH4_6</text>
<text x="239.4" y="127.1">CH4_5</text>
<text x="239.4" y="130.7">CH4_7</text>
<text x="263.6" y="127.3">2</text>
<text x="263.6" y="130.9">3</text>
<text x="268.6" y="127.8">A1</text>
<text x="268.6" y="131.4">A2</text>
<text x="281.7" y="131.4">B2</text>
<text x="281.7" y="127.8">B1</text>
<text x="287.7" y="130.9">6</text>
<text x="287.7" y="127.3">7</text>
<text x="296.7" y="130.9">15</text>
<text x="302.6" y="131.4">4A</text>
<text x="317.7" y="129.6">4Y</text>
<text x="323.6" y="129.1">14</text>
<text x="359.3" y="127.3">8B</text>
<text x="147.3" y="133.2" transform="rotate(-90 147.3 133.2)">R29</text>
<text x="152.3" y="133.1" transform="rotate(-90 152.3 133.1)">120</text>
<text x="154.3" y="133" transform="rotate(-90 154.3 133)">1%</text>
<text x="158.8" y="132.7">15</text>
<text x="164.6" y="133.2">4B</text>
<text x="193.7" y="134.5">4</text>
<text x="198.7" y="135">GND1</text>
<text x="209.6" y="135">GND2</text>
<text x="217.8" y="134.5">5</text>
<text x="252.3" y="134.5">R34</text>
<text x="252.8" y="136.4">22</text>
<text x="263.6" y="134.5">4</text>
<text x="268.6" y="135">GND1</text>
<text x="279.5" y="135">GND2</text>
<text x="287.7" y="134.5">5</text>
<text x="317.6" y="133.2">4Z</text>
<text x="323.6" y="132.7">13</text>
<text x="361.5" y="137.3">SH8</text>
<text x="168.6" y="143.4" transform="rotate(-90 168.6 143.4)">8</text>
<text x="169.1" y="138.4" transform="rotate(-90 169.1 138.4)">GND</text>
<text x="174.5" y="138.4" transform="rotate(-90 174.5 138.4)">G#</text>
<text x="225" y="140.8">CH4_[0:7]</text>
<text x="240.2" y="140.8">CH4_[0:7]</text>
<text x="252.4" y="138.2">5%</text>
<text x="296.7" y="138">12</text>
<text x="297.6" y="141.6">4</text>
<text x="302.6" y="142.2">G</text>
<text x="302.6" y="138.6">G#</text>
<text x="316" y="142" transform="rotate(-90 316 142)">GND</text>
<text x="173.9" y="144.3" transform="rotate(-90 173.9 144.3)">12</text>
<text x="315.5" y="147" transform="rotate(-90 315.5 147)">8</text>
<text x="157.8" y="162.2" transform="rotate(-90 157.8 162.2)">14</text>
<text x="202.6" y="162.2" transform="rotate(-90 202.6 162.2)">14</text>
<text x="143.5" y="170.3">1</text>
<text x="143.5" y="173.9">2</text>
<text x="148.5" y="170.8">1A</text>
<text x="158.3" y="169.2" transform="rotate(-90 158.3 169.2)">VCC</text>
<text x="160" y="172.6">1Y</text>
<text x="165.9" y="172.1">3</text>
<text x="188.3" y="170.3">1</text>
<text x="188.3" y="173.9">2</text>
<text x="193.3" y="170.8">1A</text>
<text x="203.1" y="169.2" transform="rotate(-90 203.1 169.2)">VCC</text>
<text x="204.8" y="172.6">1Y</text>
<text x="210.7" y="172.1">3</text>
<text x="143.5" y="177.5">4</text>
<text x="148.5" y="174.4">1B</text>
<text x="148.5" y="178">2A</text>
<text x="160" y="179.7">2Y</text>
<text x="165.9" y="179.2">6</text>
<text x="188.3" y="177.5">4</text>
<text x="193.3" y="174.4">1B</text>
<text x="193.3" y="178">2A</text>
<text x="204.8" y="179.7">2Y</text>
<text x="210.7" y="179.2">6</text>
<text x="143.5" y="181.1">5</text>
<text x="143.5" y="184.6">9</text>
<text x="148.5" y="181.6">2B</text>
<text x="148.5" y="185.1">3A</text>
<text x="188.3" y="184.6">9</text>
<text x="188.3" y="181.1">5</text>
<text x="193.3" y="185.1">3A</text>
<text x="193.3" y="181.6">2B</text>
<text x="142.6" y="188.2">10</text>
<text x="142.6" y="191.8">12</text>
<text x="148.5" y="188.7">3B</text>
<text x="160" y="186.9">3Y</text>
<text x="165.9" y="186.4">8</text>
<text x="187.4" y="188.2">10</text>
<text x="187.4" y="191.8">12</text>
<text x="193.3" y="188.7">3B</text>
<text x="204.8" y="186.9">3Y</text>
<text x="210.7" y="186.4">8</text>
<text x="142.6" y="195.4">13</text>
<text x="148.5" y="192.3">4A</text>
<text x="148.5" y="195.9">4B</text>
<text x="160" y="194.1">4Y</text>
<text x="165.9" y="193.6">11</text>
<text x="187.4" y="195.4">13</text>
<text x="193.3" y="192.3">4A</text>
<text x="193.3" y="195.9">4B</text>
<text x="204.8" y="194.1">4Y</text>
<text x="210.7" y="193.6">11</text>
<text x="158.3" y="199.3" transform="rotate(-90 158.3 199.3)">GND</text>
<text x="203.1" y="199.3" transform="rotate(-90 203.1 199.3)">GND</text>
<text x="157.8" y="204.3" transform="rotate(-90 157.8 204.3)">7</text>
<text x="202.6" y="204.3" transform="rotate(-90 202.6 204.3)">7</text>
<text x="218.7" y="242">2</text>
<text x="223.8" y="242.5">+VIN</text>
<text x="237.3" y="242.5">+VOUT</text>
<text x="246.5" y="242">5</text>
<text x="218.7" y="247.3">1</text>
<text x="223.8" y="247.8">-VIN</text>
<text x="237.8" y="247.8">-VOUT</text>
<text x="246.5" y="247.3">4</text>
</g>
<g font-size="1.2">
<text x="237.6" y="83.1" transform="rotate(-90 237.6 83.1)">C89</text>
<text x="239" y="83.7" transform="rotate(-90 239 83.7)">0.1uF</text>
<text x="122.9" y="84.1" transform="rotate(-90 122.9 84.1)">C77</text>
<text x="124.3" y="84.6" transform="rotate(-90 124.3 84.6)">0.1uF</text>
<text x="131.9" y="84.1" transform="rotate(-90 131.9 84.1)">C78</text>
<text x="133.3" y="84.6" transform="rotate(-90 133.3 84.6)">0.1uF</text>
<text x="140.8" y="84.1" transform="rotate(-90 140.8 84.1)">C79</text>
<text x="142.2" y="84.6" transform="rotate(-90 142.2 84.6)">0.1uF</text>
<text x="149.8" y="84.1" transform="rotate(-90 149.8 84.1)">C80</text>
<text x="151.2" y="84.6" transform="rotate(-90 151.2 84.6)">0.1uF</text>
<text x="221.4" y="84.1" transform="rotate(-90 221.4 84.1)">C86</text>
<text x="222.8" y="84.6" transform="rotate(-90 222.8 84.6)">0.1uF</text>
<text x="230.4" y="84.1" transform="rotate(-90 230.4 84.1)">C88</text>
<text x="231.8" y="84.6" transform="rotate(-90 231.8 84.6)">0.1uF</text>
<text x="248.3" y="84.1" transform="rotate(-90 248.3 84.1)">C91</text>
<text x="249.7" y="84.6" transform="rotate(-90 249.7 84.6)">0.1uF</text>
<text x="318.2" y="84.1" transform="rotate(-90 318.2 84.1)">C94</text>
<text x="319.6" y="84.6" transform="rotate(-90 319.6 84.6)">0.1uF</text>
<text x="327.1" y="84.1" transform="rotate(-90 327.1 84.1)">C95</text>
<text x="328.5" y="84.6" transform="rotate(-90 328.5 84.6)">0.1uF</text>
<text x="336.1" y="84.1" transform="rotate(-90 336.1 84.1)">C96</text>
<text x="337.5" y="84.6" transform="rotate(-90 337.5 84.6)">0.1uF</text>
<text x="160.5" y="159.3" transform="rotate(-90 160.5 159.3)">C82</text>
<text x="162" y="159.8" transform="rotate(-90 162 159.8)">0.1uF</text>
<text x="169.5" y="159.3" transform="rotate(-90 169.5 159.3)">C83</text>
<text x="170.9" y="159.8" transform="rotate(-90 170.9 159.8)">0.1uF</text>
<text x="255.4" y="185.8">C92</text>
<text x="254.1" y="187.3">100pF</text>
<text x="216.1" y="205.9" transform="rotate(-90 216.1 205.9)">C85</text>
<text x="217.5" y="206.4" transform="rotate(-90 217.5 206.4)">0.1uF</text>
<text x="229.5" y="205.9" transform="rotate(-90 229.5 205.9)">C87</text>
<text x="230.9" y="206.4" transform="rotate(-90 230.9 206.4)">0.1uF</text>
<text x="247.3" y="237.4">100uF</text>
<text x="247.8" y="235.7">10V</text>
<text x="248.6" y="239.3">C90</text>
</g>
</svg>
